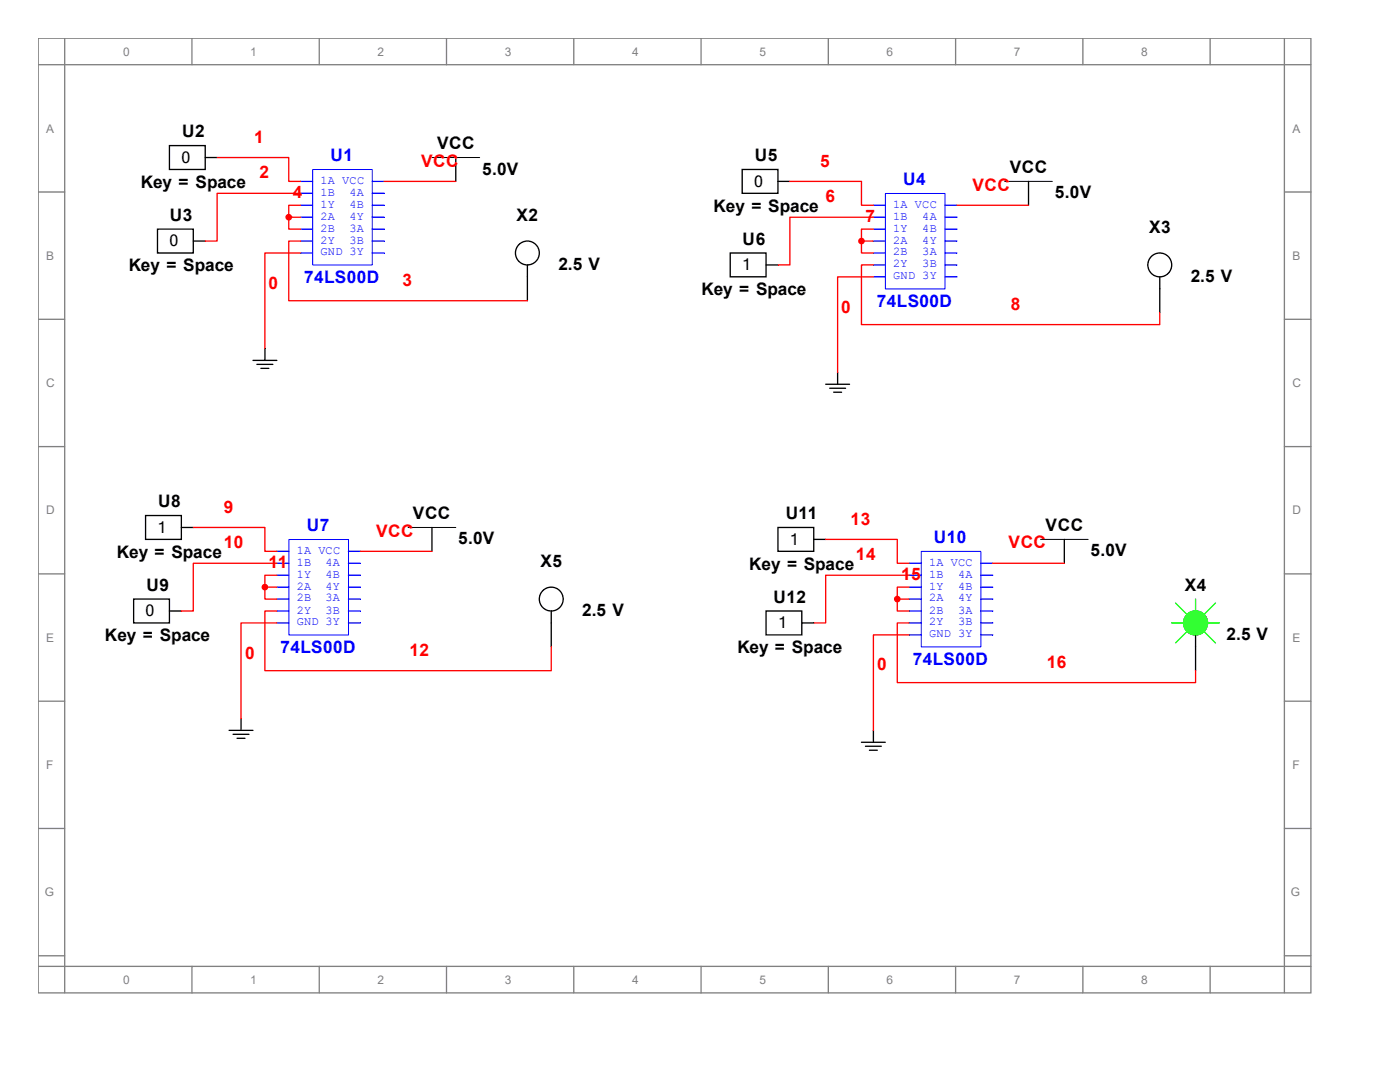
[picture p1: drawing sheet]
<svg xmlns="http://www.w3.org/2000/svg" width="279mm" height="216mm" viewBox="0 0 279 216" stroke-linecap="round" stroke-linejoin="round" font-family="sans-serif">
<g fill="none" stroke="#808080" stroke-width=".26">
<path d="M7.6 7.6h254v190.5h-254zM7.6 12.9h254M12.9 7.6v190.5M38.3 7.6v5.3M63.7 7.6v5.3M89.1 7.6v5.3M114.5 7.6v5.3M139.9 7.6v5.3M165.3 7.6v5.3M190.7 7.6v5.3M216.1 7.6v5.3M241.5 7.6v5.3"/>
<path d="M256.3 7.6v190.5M7.6 38.3h5.3M256.3 38.3h5.3M7.6 63.7h5.3M256.3 63.7h5.3M7.6 89.1h5.3M256.3 89.1h5.3M7.6 114.5h5.3M256.3 114.5h5.3M7.6 139.9h5.3M256.3 139.9h5.3M7.6 165.3h5.3"/>
<path d="M256.3 165.3h5.3M7.6 190.7h5.3M7.6 192.8h254M38.3 192.8v5.3M63.7 192.8v5.3M89.1 192.8v5.3M114.5 192.8v5.3M139.9 192.8v5.3M165.3 192.8v5.3M190.7 192.8v5.3M216.1 192.8v5.3M241.5 192.8v5.3"/>
<path d="M256.3 190.7h5.3"/>
</g>
<path d="M62.4 33.8h11.9v19.1h-11.9z" fill="none" stroke="#00f" stroke-width=".2"/>
<path d="M60 36.2h2.4" fill="none" stroke="#00f" stroke-width=".26"/>
<path d="M60 38.6h2.4" fill="none" stroke="#00f" stroke-width=".26"/>
<path d="M60 41h2.4" fill="none" stroke="#00f" stroke-width=".26"/>
<path d="M60 43.3h2.4" fill="none" stroke="#00f" stroke-width=".26"/>
<path d="M60 45.7h2.4" fill="none" stroke="#00f" stroke-width=".26"/>
<path d="M60 48.1h2.4" fill="none" stroke="#00f" stroke-width=".26"/>
<path d="M60 50.5h2.4" fill="none" stroke="#00f" stroke-width=".26"/>
<path d="M74.3 50.5h2.4" fill="none" stroke="#00f" stroke-width=".26"/>
<path d="M74.3 48.1h2.4" fill="none" stroke="#00f" stroke-width=".26"/>
<path d="M74.3 45.7h2.4" fill="none" stroke="#00f" stroke-width=".26"/>
<path d="M74.3 43.3h2.4" fill="none" stroke="#00f" stroke-width=".26"/>
<path d="M74.3 41h2.4" fill="none" stroke="#00f" stroke-width=".26"/>
<path d="M74.3 38.6h2.4" fill="none" stroke="#00f" stroke-width=".26"/>
<path d="M74.3 36.2h2.4" fill="none" stroke="#00f" stroke-width=".26"/>
<path d="M33.8 29.1h7.2v4.7h-7.2zM41 31.4h2.3M91 31.4v4.8M31.4 45.7h7.2v4.8h-7.2zM38.6 48.1h2.4M50.5 71.9h4.7M51.3 72.7h3.2M52.1 73.5h1.6M52.9 69.5v2.4" fill="none" stroke="#000" stroke-width=".26"/>
<path d="M86.2 31.4h9.5" fill="none" stroke="#000" stroke-width=".2"/>
<path d="M43.3 31.4h14.3v4.8h2.4M60 38.6h-16.7v9.5h-2.3M76.7 36.2h14.3M57.6 43.3v2.4h2.4M57.6 43.3h2.4M60 41h-2.4v2.3" fill="none" stroke="#f00" stroke-width=".26"/>
<circle cx="57.6" cy="43.3" r=".53" fill="#f00" stroke="#f00" stroke-width=".26"/>
<path d="M176.7 38.6h11.9v19.1h-11.9z" fill="none" stroke="#00f" stroke-width=".2"/>
<path d="M174.3 41h2.4" fill="none" stroke="#00f" stroke-width=".26"/>
<path d="M174.3 43.3h2.4" fill="none" stroke="#00f" stroke-width=".26"/>
<path d="M174.3 45.7h2.4" fill="none" stroke="#00f" stroke-width=".26"/>
<path d="M174.3 48.1h2.4" fill="none" stroke="#00f" stroke-width=".26"/>
<path d="M174.3 50.5h2.4" fill="none" stroke="#00f" stroke-width=".26"/>
<path d="M174.3 52.9h2.4" fill="none" stroke="#00f" stroke-width=".26"/>
<path d="M174.3 55.2h2.4" fill="none" stroke="#00f" stroke-width=".26"/>
<path d="M188.6 55.2h2.4" fill="none" stroke="#00f" stroke-width=".26"/>
<path d="M188.6 52.9h2.4" fill="none" stroke="#00f" stroke-width=".26"/>
<path d="M188.6 50.5h2.4" fill="none" stroke="#00f" stroke-width=".26"/>
<path d="M188.6 48.1h2.4" fill="none" stroke="#00f" stroke-width=".26"/>
<path d="M188.6 45.7h2.4" fill="none" stroke="#00f" stroke-width=".26"/>
<path d="M188.6 43.3h2.4" fill="none" stroke="#00f" stroke-width=".26"/>
<path d="M188.6 41h2.4" fill="none" stroke="#00f" stroke-width=".26"/>
<path d="M148.1 33.8h7.2v4.8h-7.2zM155.3 36.2h2.3M205.3 36.2v4.8M145.7 50.5h7.2v4.7h-7.2zM152.9 52.9h2.4M164.8 76.7h4.7M165.6 77.5h3.2M166.4 78.3h1.6M167.2 74.3v2.4" fill="none" stroke="#000" stroke-width=".26"/>
<path d="M200.5 36.2h9.5" fill="none" stroke="#000" stroke-width=".2"/>
<circle cx="171.9" cy="48.1" r=".53" fill="#f00" stroke="#f00" stroke-width=".26"/>
<path d="M157.6 36.2h14.3v4.8h2.4M171.9 48.1v2.4h2.4M171.9 48.1h2.4M174.3 43.3h-16.7v9.6h-2.3M174.3 45.7h-2.4v2.4M191 41h14.3" fill="none" stroke="#f00" stroke-width=".26"/>
<path d="M57.7 107.7h11.9v19h-11.9z" fill="none" stroke="#00f" stroke-width=".2"/>
<path d="M55.2 110h2.4" fill="none" stroke="#00f" stroke-width=".26"/>
<path d="M55.2 112.4h2.4" fill="none" stroke="#00f" stroke-width=".26"/>
<path d="M55.2 114.8h2.4" fill="none" stroke="#00f" stroke-width=".26"/>
<path d="M55.2 117.2h2.4" fill="none" stroke="#00f" stroke-width=".26"/>
<path d="M55.2 119.5h2.4" fill="none" stroke="#00f" stroke-width=".26"/>
<path d="M55.2 121.9h2.4" fill="none" stroke="#00f" stroke-width=".26"/>
<path d="M55.2 124.3h2.4" fill="none" stroke="#00f" stroke-width=".26"/>
<path d="M69.5 124.3h2.4" fill="none" stroke="#00f" stroke-width=".26"/>
<path d="M69.5 121.9h2.4" fill="none" stroke="#00f" stroke-width=".26"/>
<path d="M69.5 119.5h2.4" fill="none" stroke="#00f" stroke-width=".26"/>
<path d="M69.5 117.2h2.4" fill="none" stroke="#00f" stroke-width=".26"/>
<path d="M69.5 114.8h2.4" fill="none" stroke="#00f" stroke-width=".26"/>
<path d="M69.5 112.4h2.4" fill="none" stroke="#00f" stroke-width=".26"/>
<path d="M69.5 110h2.4" fill="none" stroke="#00f" stroke-width=".26"/>
<path d="M26.7 119.5h7.1v4.8h-7.1zM29.1 102.9h7.1v4.7h-7.1zM36.2 105.3h2.4M86.2 105.3v4.7M33.8 121.9h2.4M45.7 145.7h4.8M46.5 146.5h3.2M47.3 147.3h1.6M48.1 143.4v2.3" fill="none" stroke="#000" stroke-width=".26"/>
<path d="M81.4 105.3h9.6" fill="none" stroke="#000" stroke-width=".2"/>
<circle cx="52.9" cy="117.2" r=".53" fill="#f00" stroke="#f00" stroke-width=".26"/>
<path d="M38.6 105.3h14.3v4.7h2.3M52.9 117.2v2.3h2.3M52.9 117.2h2.3M55.2 112.4h-16.6v9.5h-2.4M55.2 114.8h-2.3v2.4M71.9 110h14.3" fill="none" stroke="#f00" stroke-width=".26"/>
<path d="M183.9 110h11.8v19.1h-11.8z" fill="none" stroke="#00f" stroke-width=".2"/>
<path d="M181.5 112.4h2.3" fill="none" stroke="#00f" stroke-width=".26"/>
<path d="M181.5 114.8h2.3" fill="none" stroke="#00f" stroke-width=".26"/>
<path d="M181.5 117.2h2.3" fill="none" stroke="#00f" stroke-width=".26"/>
<path d="M181.5 119.5h2.3" fill="none" stroke="#00f" stroke-width=".26"/>
<path d="M181.5 121.9h2.3" fill="none" stroke="#00f" stroke-width=".26"/>
<path d="M181.5 124.3h2.3" fill="none" stroke="#00f" stroke-width=".26"/>
<path d="M181.5 126.7h2.3" fill="none" stroke="#00f" stroke-width=".26"/>
<path d="M195.7 126.7h2.4" fill="none" stroke="#00f" stroke-width=".26"/>
<path d="M195.7 124.3h2.4" fill="none" stroke="#00f" stroke-width=".26"/>
<path d="M195.7 121.9h2.4" fill="none" stroke="#00f" stroke-width=".26"/>
<path d="M195.7 119.5h2.4" fill="none" stroke="#00f" stroke-width=".26"/>
<path d="M195.7 117.2h2.4" fill="none" stroke="#00f" stroke-width=".26"/>
<path d="M195.7 114.8h2.4" fill="none" stroke="#00f" stroke-width=".26"/>
<path d="M195.7 112.4h2.4" fill="none" stroke="#00f" stroke-width=".26"/>
<g fill="none" stroke="#000" stroke-width=".26">
<path d="M105.3 52.9v7.1M231.5 55.2v7.2M155.3 105.3h7.1v4.7h-7.1zM162.4 107.6h2.4M212.4 107.6v4.8M110 121.9v7.2M152.9 121.9h7.1v4.8h-7.1zM160 124.3h2.4M238.6 126.7v7.1M171.9 148.1h4.8M172.7 148.9h3.2M173.5 149.7h1.6"/>
<path d="M174.3 145.7v2.4"/>
<circle cx="105.3" cy="50.5" r="2.38"/>
<circle cx="231.5" cy="52.9" r="2.38"/>
<circle cx="110" cy="119.5" r="2.38"/>
<circle cx="238.6" cy="124.3" r="2.38"/>
</g>
<path d="M207.6 107.6h9.6" fill="none" stroke="#000" stroke-width=".2"/>
<circle cx="179.1" cy="119.5" r=".53" fill="#f00" stroke="#f00" stroke-width=".26"/>
<g fill="none" stroke="#f00" stroke-width=".26">
<path d="M60 48.1h-2.4v11.9h47.7M60 50.5h-7.1v19M174.3 52.9h-2.4v11.9h59.6v-2.4M174.3 55.2h-7.1v19.1M164.8 107.6h14.3v4.8h2.4M179.1 119.5v2.4h2.4M179.1 119.5h2.4M181.5 114.8h-16.7v9.5h-2.4M181.5 117.2h-2.4v2.3M198.1 112.4h14.3M55.2 121.9h-2.3v11.9h57.1v-4.7M55.2 124.3h-7.1v19.1"/>
<path d="M181.5 124.3h-2.4v11.9h59.5v-2.4M181.5 126.7h-7.2v19"/>
</g>
<path d="M238.6 119.5v2.4M233.8 124.3h2.4M234.6 120.3l2.4 2.4M237 125.9l-2.4 2.4M240.2 125.9l2.4 2.4M241 124.3h2.4M242.6 120.3l-2.4 2.4" fill="none" stroke="#0f0" stroke-width=".26"/>
<circle cx="238.6" cy="124.3" r="2.38" fill="#0f0" stroke="#0f0" stroke-width=".26"/>
<g font-size="3.4">
<text x="36.3" y="27.4">U2</text>
<text x="87.2" y="29.8">VCC</text>
<text x="96.2" y="34.8">5.0V</text>
<text x="150.6" y="32.2">U5</text>
<text x="201.5" y="34.5">VCC</text>
<text x="28.1" y="37.5">Key = Space</text>
<text x="210.5" y="39.6">5.0V</text>
<text x="33.9" y="44.1">U3</text>
<text x="103.1" y="44.1">X2</text>
<text x="142.4" y="42.2">Key = Space</text>
<text x="229.3" y="46.5">X3</text>
<text x="111.4" y="53.9">2.5 V</text>
<text x="148.2" y="48.9">U6</text>
<text x="25.7" y="54.1">Key = Space</text>
<text x="140" y="58.9">Key = Space</text>
<text x="237.6" y="56.3">2.5 V</text>
<text x="31.6" y="101.2">U8</text>
<text x="82.4" y="103.6">VCC</text>
<text x="156.8" y="103.6">U11</text>
<text x="208.7" y="106">VCC</text>
<text x="23.3" y="111.3">Key = Space</text>
<text x="91.4" y="108.6">5.0V</text>
<text x="107.9" y="113.2">X5</text>
<text x="149.5" y="113.7">Key = Space</text>
<text x="217.6" y="111">5.0V</text>
<text x="29.2" y="117.9">U9</text>
<text x="236.4" y="117.9">X4</text>
<text x="116.2" y="122.9">2.5 V</text>
<text x="154.4" y="120.3">U12</text>
<text x="21" y="128">Key = Space</text>
<text x="147.2" y="130.3">Key = Space</text>
<text x="244.8" y="127.7">2.5 V</text>
</g>
<g font-size="3.4" fill="#f00">
<text x="50.7" y="28.5">1</text>
<text x="51.8" y="35.6">2</text>
<text x="84" y="33.2">VCC</text>
<text x="163.7" y="33.2">5</text>
<text x="58.4" y="39.6">4</text>
<text x="164.7" y="40.4">6</text>
<text x="194.1" y="38">VCC</text>
<text x="172.7" y="44.4">7</text>
<text x="53.6" y="57.6">0</text>
<text x="80.3" y="57.1">3</text>
<text x="167.9" y="62.4">0</text>
<text x="201.8" y="61.8">8</text>
<text x="44.7" y="102.3">9</text>
<text x="75.1" y="107.1">VCC</text>
<text x="169.8" y="104.7">13</text>
<text x="44.7" y="109.4">10</text>
<text x="53.6" y="113.4">11</text>
<text x="170.8" y="111.8">14</text>
<text x="201.3" y="109.4">VCC</text>
<text x="179.8" y="115.8">15</text>
<text x="48.9" y="131.4">0</text>
<text x="81.7" y="130.9">12</text>
<text x="175" y="133.8">0</text>
<text x="208.9" y="133.3">16</text>
</g>
<g font-size="3.4" fill="#00f">
<text x="66" y="32.2">U1</text>
<text x="180.3" y="37">U4</text>
<text x="60.7" y="56.5">74LS00D</text>
<text x="175" y="61.3">74LS00D</text>
<text x="61.2" y="106">U7</text>
<text x="186.4" y="108.4">U10</text>
<text x="56" y="130.3">74LS00D</text>
<text x="182.2" y="132.7">74LS00D</text>
</g>
<g font-size="3.2">
<text x="36.2" y="32.5">0</text>
<text x="150.5" y="37.3">0</text>
<text x="33.8" y="49.1">0</text>
<text x="148.1" y="53.9">1</text>
<text x="31.5" y="106.3">1</text>
<text x="157.6" y="108.7">1</text>
<text x="29" y="123">0</text>
<text x="155.3" y="125.3">1</text>
</g>
<g font-size="2.4" fill="#808080">
<text x="24.6" y="11.1">0</text>
<text x="50" y="11.1">1</text>
<text x="75.4" y="11.1">2</text>
<text x="100.8" y="11.1">3</text>
<text x="126.2" y="11.1">4</text>
<text x="151.6" y="11.1">5</text>
<text x="177" y="11.1">6</text>
<text x="202.4" y="11.1">7</text>
<text x="227.8" y="11.1">8</text>
<text x="9.2" y="26.5">A</text>
<text x="257.9" y="26.5">A</text>
<text x="9.2" y="51.9">B</text>
<text x="257.9" y="51.9">B</text>
<text x="9.2" y="77.3">C</text>
<text x="257.9" y="77.3">C</text>
<text x="9.2" y="102.7">D</text>
<text x="257.9" y="102.7">D</text>
<text x="9.2" y="128.1">E</text>
<text x="257.9" y="128.1">E</text>
<text x="9.2" y="153.5">F</text>
<text x="257.9" y="153.5">F</text>
<text x="8.9" y="178.9">G</text>
<text x="257.6" y="178.9">G</text>
<text x="24.6" y="196.3">0</text>
<text x="50" y="196.3">1</text>
<text x="75.4" y="196.3">2</text>
<text x="100.8" y="196.3">3</text>
<text x="126.2" y="196.3">4</text>
<text x="151.6" y="196.3">5</text>
<text x="177" y="196.3">6</text>
<text x="202.4" y="196.3">7</text>
<text x="227.8" y="196.3">8</text>
</g>
<g font-size="2.4" fill="#00f">
<text x="64" y="36.7">1A VCC</text>
<text x="64" y="39.1">1B</text>
<text x="64" y="41.4">1Y</text>
<text x="69.8" y="41.4">4B</text>
<text x="69.8" y="39.1">4A</text>
<text x="178.3" y="41.4">1A VCC</text>
<text x="64" y="43.8">2A</text>
<text x="64" y="46.2">2B</text>
<text x="69.8" y="46.2">3A</text>
<text x="69.8" y="43.8">4Y</text>
<text x="178.3" y="43.8">1B</text>
<text x="178.3" y="46.2">1Y</text>
<text x="184.1" y="46.2">4B</text>
<text x="184.1" y="43.8">4A</text>
<text x="64" y="48.6">2Y</text>
<text x="64" y="51">GND 3Y</text>
<text x="69.8" y="48.6">3B</text>
<text x="178.3" y="48.6">2A</text>
<text x="178.3" y="51">2B</text>
<text x="178.3" y="53.3">2Y</text>
<text x="184.1" y="53.3">3B</text>
<text x="184.1" y="51">3A</text>
<text x="184.1" y="48.6">4Y</text>
<text x="178.3" y="55.8">GND 3Y</text>
<text x="59.2" y="110.5">1A VCC</text>
<text x="59.2" y="112.9">1B</text>
<text x="65" y="112.9">4A</text>
<text x="185.4" y="112.9">1A VCC</text>
<text x="59.2" y="115.3">1Y</text>
<text x="59.2" y="117.6">2A</text>
<text x="65" y="117.6">4Y</text>
<text x="65" y="115.3">4B</text>
<text x="185.4" y="115.3">1B</text>
<text x="185.4" y="117.6">1Y</text>
<text x="191.2" y="117.6">4B</text>
<text x="191.2" y="115.3">4A</text>
<text x="59.2" y="120">2B</text>
<text x="59.2" y="122.4">2Y</text>
<text x="59.2" y="124.8">GND 3Y</text>
<text x="65" y="122.4">3B</text>
<text x="65" y="120">3A</text>
<text x="185.4" y="120">2A</text>
<text x="185.4" y="122.4">2B</text>
<text x="185.4" y="124.8">2Y</text>
<text x="191.2" y="124.8">3B</text>
<text x="191.2" y="122.4">3A</text>
<text x="191.2" y="120">4Y</text>
<text x="185.4" y="127.2">GND 3Y</text>
</g>
</svg>
